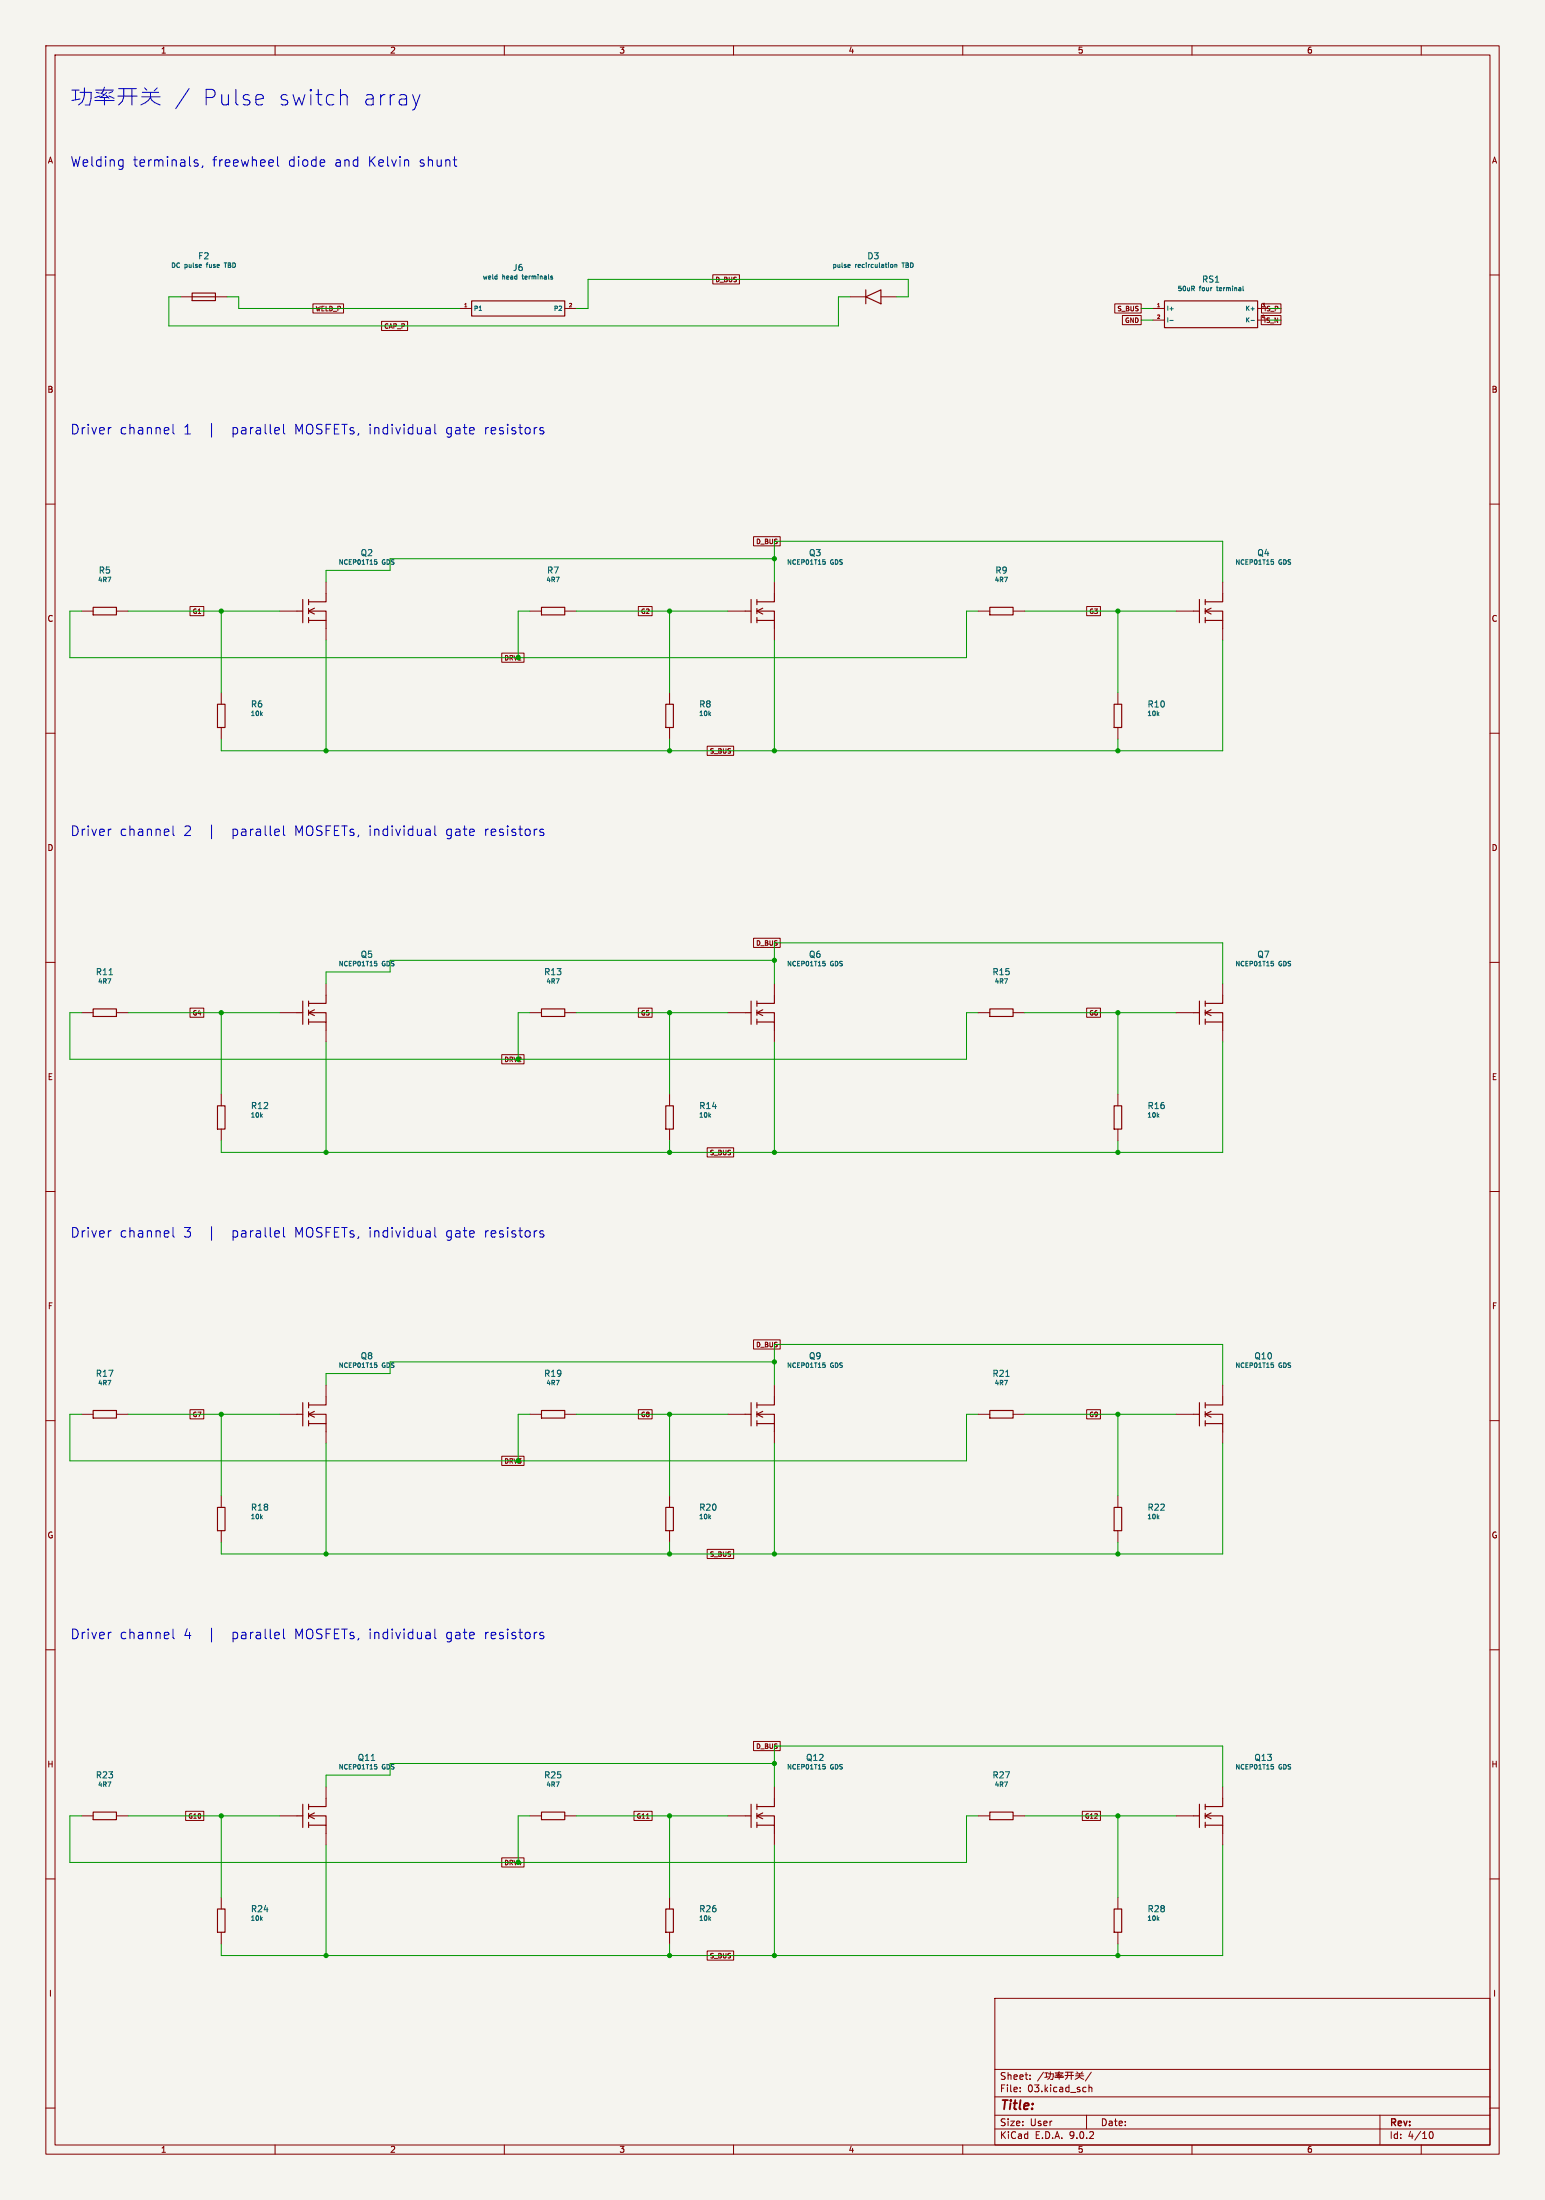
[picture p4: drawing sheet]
<svg xmlns="http://www.w3.org/2000/svg" width="337mm" height="480mm" viewBox="0 0 337 480" stroke-linecap="round" stroke-linejoin="round" font-family="sans-serif">
<path d="M0 0h337v480.1h-337z" fill="#f5f4ef" stroke="#f5f4ef" stroke-width=".22"/>
<g fill="none" stroke="#840000" stroke-width=".22">
<path d="M10 10h317v460.1h-317zM12 12h313v456.1h-313zM60 10v2M110 10v2M160 10v2M210 10v2M260 10v2M310 10v2M155.5 60h5.8v2h-5.8zM10 60h2M39.4 64.8h2.5M47 64.8h2.5"/>
<path d="M68.3 66.3h6.6v2h-6.6zM83.2 70.1h5.7v2h-5.7zM100.3 67.3h2.6M123.2 67.3h2.5M185.4 64.8h3.4M192.2 64.8h3.4M243.2 66.3h5.7v2h-5.7zM244.8 68.8h4.1v2.1h-4.1zM251.5 67.3h2.5M251.5 69.9h2.5M274.3 67.3h2.6M274.3 69.9h2.6"/>
<path d="M275.1 68.8h4.3v2.1h-4.3zM275.2 66.3h4.2v2h-4.2zM325 60h2M10 110h2M164.4 117.1h5.8v2h-5.8zM325 110h2M17.8 133.4h2.5M25.4 133.4h2.5M41.4 132.3h3v2.1h-3zM61 133.4h3.8M71.1 127v2.5M71.1 137.2v2.5"/>
<path d="M115.6 133.4h2.5M123.2 133.4h2.5M139.2 132.3h3v2.1h-3zM158.7 133.4h3.9M168.9 127v2.5M168.9 137.2v2.5M213.4 133.4h2.5M221 133.4h2.5M237 132.3h3v2.1h-3zM256.5 133.4h3.8M266.7 127v2.5M266.7 137.2v2.5"/>
<path d="M48.3 151.1v2.6M48.3 158.8v2.5M109.4 142.5h4.9v2h-4.9zM146 151.1v2.6M146 158.8v2.5M243.8 151.1v2.6M243.8 158.8v2.5M10 160h2M154.3 162.8h5.7v2h-5.7zM325 160h2M10 210h2M41.4 220h3v2h-3z"/>
<path d="M71.1 214.6v2.6M139.2 220h3v2h-3zM164.4 204.7h5.8v2h-5.8zM168.9 214.6v2.6M237 220h3v2h-3zM266.7 214.6v2.6M325 210h2M17.8 221h2.5M25.4 221h2.5M48.3 238.8v2.5M61 221h3.8M71.1 224.8v2.5"/>
<path d="M109.4 230.1h4.9v2h-4.9zM115.6 221h2.5M123.2 221h2.5M146 238.8v2.5M158.7 221h3.9M168.9 224.8v2.5M213.4 221h2.5M221 221h2.5M243.8 238.8v2.5M256.5 221h3.8M266.7 224.8v2.5M48.3 246.4v2.5"/>
<path d="M146 246.4v2.5M154.3 250.5h5.7v2h-5.7zM243.8 246.4v2.5M10 260h2M325 260h2M164.4 292.4h5.8v2h-5.8zM10 310h2M17.8 308.6h2.5M25.4 308.6h2.5M41.4 307.6h3v2h-3zM61 308.6h3.8M71.1 302.3v2.5"/>
<path d="M71.1 312.4v2.6M109.4 317.8h4.9v2h-4.9zM115.6 308.6h2.5M123.2 308.6h2.5M139.2 307.6h3v2h-3zM158.7 308.6h3.9M168.9 302.3v2.5M168.9 312.4v2.6M213.4 308.6h2.5M221 308.6h2.5M237 307.6h3v2h-3zM256.5 308.6h3.8"/>
<path d="M266.7 302.3v2.5M266.7 312.4v2.6M325 310h2M48.3 326.4v2.5M48.3 334v2.6M146 326.4v2.5M146 334v2.6M154.3 338.1h5.7v2h-5.7zM243.8 326.4v2.5M243.8 334v2.6M10 360h2M164.4 380h5.8v2h-5.8z"/>
<path d="M325 360h2M17.8 396.2h2.5M25.4 396.2h2.5M40.5 395.2h3.9v2h-3.9zM61 396.2h3.8M71.1 389.9v2.5M115.6 396.2h2.5M123.2 396.2h2.5M138.3 395.2h3.9v2h-3.9zM141 396.8h.6M158.7 396.2h3.9M168.9 389.9v2.5"/>
<path d="M213.4 396.2h2.5M221 396.2h2.5M236.1 395.2h3.9v2h-3.9zM256.5 396.2h3.8M266.7 389.9v2.5M10 410h2M48.3 414v2.6M71.1 400.1v2.5M109.4 405.4h4.9v2h-4.9zM146 414v2.6M168.9 400.1v2.5M243.8 414v2.6"/>
<path d="M266.7 400.1v2.5M325 410h2M48.3 421.6v2.6M146 421.6v2.6M154.3 425.7h5.7v2h-5.7zM217 436.1h108v32h-108zM243.8 421.6v2.6M217 457.6h108M217 451.6h108M222.5 456.3v.1M222.5 455.5v.2M224.7 453.6v.1"/>
<path d="M224.7 452.8v.2M227.6 452.2l-1.3 1.9M227.9 452.3h.7M228.2 452.3v.9M228.7 453.2l-.8 .1M228.7 452.5h1l-.1 1.2h-.4M229.1 452.1a1.56 1.56 0 0 1-.6 1.6M230.1 453.3h1.9M230.2 452.3h1.7M230.2 452.5l.3 .1M230.6 452.9l-.5 .1M230.7 452.6l.3 .1"/>
<path d="M231 453.1v.6M231 452l-.3 .6M231.2 452.8l.3 .3M231.2 452.5l-.6 .5h.8M231.5 452.9l.5 .2M231.8 452.5l-.3 .1M232.3 452.9h1.9M232.4 452.2h1.7M232.9 452.2v.8l-.2 .4-.3 .3M233.7 452.2v1.5M234.6 453h1.8M234.7 452.5h1.5"/>
<path d="M234.9 452.1l.2 .2M235.5 453l.1 .3 .8 .4M235.5 452.5v.5M235.5 453l-1 .7M236.1 452.1l-.3 .3M236.7 455.4l.2 .1M236.9 456.4h-.2M237.5 454.9v1.5M237.5 455.6l.2-.2 .4 .1 .1 .9M238 452.2l-1.3 1.9M10 460h2M60 468.1v2"/>
<path d="M110 468.1v2M160 468.1v2M210 468.1v2M217 464.6h108M217 461.6h108M237 461.6v3M260 468.1v2M301 461.6v6.5M310 468.1v2M311.7 465.7l.4-.6a.8 .8 0 0 1 .5 .8 .8 .8 0 0 1-.5 .7l-.4-.5M325 460h2"/>
</g>
<g fill="none" stroke="#840000" stroke-width=".25">
<path d="M41.9 63.9h5.1v1.7h-5.1zM41.9 64.8h5.1M102.9 65.7h20.3v3.3h-20.3zM188.8 64.8l3.4-1.6v3.1zM188.8 63.2v3.1M254 65.7h20.3v5.8h-20.3zM20.3 132.5h5.1v1.7h-5.1zM64.8 133.4h1.2M66 130.8v5.1M67.3 135.4h3.8v1.8M67.3 133.4h3.8v2M67.3 130.8v1.2"/>
<path d="M67.3 132.8v1.1M67.3 134.7v1.2M68.6 132.7l-1.3 .7 1.3 .6M71.1 129.5v1.8h-3.8M118.1 132.5h5.1v1.7h-5.1zM162.6 133.4h1.2M163.8 130.8v5.1M165.1 135.4h3.8v1.8M165.1 133.4h3.8v2M165.1 130.8v1.2M165.1 132.8v1.1M165.1 134.7v1.2"/>
<path d="M166.4 132.7l-1.3 .7 1.3 .6M168.9 129.5v1.8h-3.8M215.9 132.5h5.1v1.7h-5.1zM260.3 133.4h1.3M261.6 130.8v5.1M262.9 135.4h3.8v1.8M262.9 133.4h3.8v2M262.9 130.8v1.2M262.9 132.8v1.1M262.9 134.7v1.2M264.2 132.7l-1.3 .7 1.3 .6M266.7 129.5v1.8h-3.8"/>
<path d="M47.4 153.7h1.7v5.1h-1.7zM145.2 153.7h1.7v5.1h-1.7zM243 153.7h1.7v5.1h-1.7zM66 218.4v5.1M67.3 218.4v1.2M71.1 217.2v1.7h-3.8M163.8 218.4v5.1M165.1 218.4v1.2M168.9 217.2v1.7h-3.8M261.6 218.4v5.1M262.9 218.4v1.2M266.7 217.2v1.7h-3.8"/>
<path d="M20.3 220.2h5.1v1.6h-5.1zM64.8 221h1.2M67.3 223h3.8v1.8M67.3 221h3.8v2M67.3 220.4v1.2M67.3 222.4v1.1M68.6 220.3l-1.3 .7 1.3 .6M118.1 220.2h5.1v1.6h-5.1zM162.6 221h1.2M165.1 223h3.8v1.8M165.1 221h3.8v2M165.1 220.4v1.2"/>
<path d="M165.1 222.4v1.1M166.4 220.3l-1.3 .7 1.3 .6M215.9 220.2h5.1v1.6h-5.1zM260.3 221h1.3M262.9 223h3.8v1.8M262.9 221h3.8v2M262.9 220.4v1.2M262.9 222.4v1.1M264.2 220.3l-1.3 .7 1.3 .6M47.4 241.3h1.7v5.1h-1.7zM145.2 241.3h1.7v5.1h-1.7zM243 241.3h1.7v5.1h-1.7z"/>
<path d="M20.3 307.8h5.1v1.6h-5.1zM64.8 308.6h1.2M66 306.1v5.1M67.3 310.6h3.8v1.8M67.3 308.6h3.8v2M67.3 306.1v1.1M67.3 308v1.2M67.3 310v1.2M68.6 308l-1.3 .6 1.3 .6M71.1 304.8v1.8h-3.8M118.1 307.8h5.1v1.6h-5.1zM162.6 308.6h1.2"/>
<path d="M163.8 306.1v5.1M165.1 310.6h3.8v1.8M165.1 308.6h3.8v2M165.1 306.1v1.1M165.1 308v1.2M165.1 310v1.2M166.4 308l-1.3 .6 1.3 .6M168.9 304.8v1.8h-3.8M215.9 307.8h5.1v1.6h-5.1zM260.3 308.6h1.3M261.6 306.1v5.1M262.9 310.6h3.8v1.8"/>
<path d="M262.9 308.6h3.8v2M262.9 306.1v1.1M262.9 308v1.2M262.9 310v1.2M264.2 308l-1.3 .6 1.3 .6M266.7 304.8v1.8h-3.8M47.4 328.9h1.7v5.1h-1.7zM145.2 328.9h1.7v5.1h-1.7zM243 328.9h1.7v5.1h-1.7zM20.3 395.4h5.1v1.7h-5.1zM64.8 396.2h1.2M66 393.7v5.1"/>
<path d="M67.3 398.3h3.8v1.8M67.3 396.2h3.8v2.1M67.3 393.7v1.1M67.3 395.7v1.1M67.3 397.6v1.2M68.6 395.6l-1.3 .6 1.3 .7M71.1 392.4v1.8h-3.8M118.1 395.4h5.1v1.7h-5.1zM162.6 396.2h1.2M163.8 393.7v5.1M165.1 398.3h3.8v1.8M165.1 396.2h3.8v2.1"/>
<path d="M165.1 393.7v1.1M165.1 395.7v1.1M165.1 397.6v1.2M166.4 395.6l-1.3 .6 1.3 .7M168.9 392.4v1.8h-3.8M215.9 395.4h5.1v1.7h-5.1zM260.3 396.2h1.3M261.6 393.7v5.1M262.9 398.3h3.8v1.8M262.9 396.2h3.8v2.1M262.9 393.7v1.1M262.9 395.7v1.1"/>
<path d="M262.9 397.6v1.2M264.2 395.6l-1.3 .6 1.3 .7M266.7 392.4v1.8h-3.8M47.4 416.6h1.7v5h-1.7zM145.2 416.6h1.7v5h-1.7zM243 416.6h1.7v5h-1.7z"/>
</g>
<g fill="none" stroke="#006464" stroke-width=".22">
<path d="M48.9 57.4h.5M185.1 57.7h.3v.2l-.4 .1M185.4 58.3l-.3 .1M194.3 57.7h.3l.2 .2-.1 .4h-.4M195.2 57.8l.4-.1v.7M195.2 57.7v.7M120.2 60.5l.4 .3-.5 .1M120.2 60.3h.3M254.7 69.3v1M255.2 69.9h.7M271.1 62.4v.9l.2 .1M272.9 69.9h.7"/>
<path d="M272.9 67.4h.7M81.7 122.1h.5M81.8 122.5l.4 .2-.1 .4h-.3M179.5 122.1h.5M179.6 122.5l.4 .2-.1 .4h-.3M277.3 122.1h.5M277.4 122.5l.4 .2-.1 .4h-.3M23.8 212.7h.8M81.7 209.8h.5M81.8 210.1l.4 .2-.1 .4-.3 .1M179.5 209.8h.5M179.6 210.1l.4 .2-.1 .4-.3 .1"/>
<path d="M277.3 209.8h.5M277.4 210.1l.4 .2-.1 .4-.3 .1M81.7 297.4h.5M81.8 297.8l.4 .2-.1 .3-.3 .1M179.5 297.4h.5M179.6 297.8l.4 .2-.1 .3-.3 .1M277.3 297.4h.5M277.4 297.8l.4 .2-.1 .3-.3 .1M219.4 300.3h.7M81.7 385h.5M81.8 385.4l.4 .2-.1 .4h-.3M179.5 385h.5"/>
<path d="M179.6 385.4l.4 .2-.1 .4h-.3M277.3 385h.5M277.4 385.4l.4 .2-.1 .4h-.3"/>
</g>
<g fill="none" stroke="#009600" stroke-width=".22">
<path d="M39.4 64.8h-2.6v6.3h146.1v-6.3h2.5M49.5 64.8h2.6v2.5h48.2M195.6 64.8h2.5v-3.8h-69.8v6.3h-2.6M248.9 67.3h2.6M248.9 69.9h2.6M276.9 67.3h2.5M276.9 69.9h2.5M17.8 133.4h-2.6v10.1h195.6v-10.1h2.6M27.9 133.4h33.1M48.3 133.4v17.7M71.1 139.7v24.1M115.6 133.4h-2.6v10.1"/>
<path d="M125.7 133.4h33M146 133.4v17.7M168.9 121.9h-83.8v2.6h-14v2.5M168.9 127v-8.9h97.8v8.9M168.9 139.7v24.1M223.5 133.4h33M243.8 133.4v17.7M266.7 139.7v24.1h-218.4v-2.5M146 161.3v2.5M243.8 161.3v2.5M168.9 209.6h-83.8v2.5h-14v2.5M168.9 214.6v-8.9h97.8v8.9"/>
<path d="M17.8 221h-2.6v10.1h195.6v-10.1h2.6M27.9 221h33.1M48.3 221v17.8M71.1 227.3v24.2M115.6 221h-2.6v10.1M125.7 221h33M146 221v17.8M168.9 227.3v24.2M223.5 221h33M243.8 221v17.8M266.7 227.3v24.2h-218.4v-2.6M146 248.9v2.6"/>
<path d="M243.8 248.9v2.6M168.9 297.2h-83.8v2.5h-14v2.6M17.8 308.6h-2.6v10.2h195.6v-10.2h2.6M27.9 308.6h33.1M48.3 308.6v17.8M71.1 315v24.1M115.6 308.6h-2.6v10.2M125.7 308.6h33M146 308.6v17.8M168.9 302.3v-8.9h97.8v8.9M168.9 315v24.1M223.5 308.6h33"/>
<path d="M243.8 308.6v17.8M266.7 315v24.1h-218.4v-2.5M146 336.6v2.5M243.8 336.6v2.5M17.8 396.2h-2.6v10.2h195.6v-10.2h2.6M27.9 396.2h33.1M48.3 396.2v17.8M115.6 396.2h-2.6v10.2M125.7 396.2h33M146 396.2v17.8M168.9 384.8h-83.8v2.6h-14v2.5M168.9 389.9v-8.9h97.8v8.9"/>
<path d="M223.5 396.2h33M243.8 396.2v17.8M71.1 402.6v24.1M168.9 402.6v24.1M266.7 402.6v24.1h-218.4v-2.5M146 424.2v2.5M243.8 424.2v2.5"/>
</g>
<g fill="none" stroke="#0000c2" stroke-width=".22">
<path d="M15.7 19.7h1.6M16.5 19.7v2.1M18.4 19.2l-.1 2.2-.4 .9-.8 .6M20.8 19.7h3.9M22.8 19l-.3 1-.4 .3M24.6 20l-.8 .3M25.9 19.3h3.8M27 19.3v1.8l-.3 1-.8 .8M28.8 19.3v3.6M31.5 19.2l.5 .5M34.3 19.2l-.7 .6M41.2 19.3l-2.9 4.4"/>
<path d="M51.4 19.5v2.9l.2 .3 .3 .2M17.4 21.6l-1.7 .3M17.4 20.2h2.5v1.2l-.4 1.5h-.9M20.7 21.9h4.2M21 20.2l.7 .1M21.8 21l-1.1 .3M22 20.3l.6 .3M22.8 21.4v1.5M23.1 20.8l.7 .6M23.3 20.2l-.7 .6-.8 .5h1.8M23.8 21l1.1 .4M25.7 21h4.2"/>
<path d="M26.6 34.9l.2 .1M26.8 34.9v1.7l-.2 .3M26.8 36.2l-.2 .1M30.9 21.1h4M31 20.2h3.6M32.8 21.3l.3 .6 .7 .5 1.1 .5M32.8 20.2v1.1M32.8 21.3l-.5 .6-1.6 1M43.1 35l-.5-.1-.3 .3 .1 .3 .7 .2v.5h-.8M44.2 36.2l-.2 .4M45 21.3h1.3a.92 .92 0 0 0 .6-.9 .92 .92 0 0 0-.6-.9h-1.3v3.4M48.4 20.6v1.8l.1 .3a.92 .92 0 0 0 1.3-.1"/>
<path d="M49.8 20.6v2.3M54.4 20.8l-.9-.2-.3 .2-.1 .3 .1 .5 1.2 .3 .1 .4-.1 .4-.4 .2-.9-.2M55.8 21.8l1.6-.4-.1-.6-1-.2-.3 .2-.2 .3v1.3l.2 .3 .3 .2 1-.2M60.5 34.2v1.8l.3 .3M70.7 35l.1 .4-1 .2M74.3 21a.84 .84 0 0 1 1.4 .1v1.8M88.8 34.9l.3 .3v1.1M90 20.6l.8 2.3M90.8 22.9l-.3 .8M91.6 20.6l-.8 2.3M98.8 34.9h.8M99.4 36.3h.2"/>
<path d="M24 93.3h.2M37.7 92.6v1.8l.3 .3M46.1 92.4v3M60.6 93.3l.2 .1 .1 .4-1 .2M60.8 94.6l-.2 .1M61.8 92.6v1.8l.3 .3M93.1 93.3h.4l.3 .3v1.1M93.8 94.6l-.7 .1M93.8 93.8l-.7 .1M94.8 92.6v1.8l.3 .3M118.5 93.4l-.5-.1-.3 .3 .1 .3 .7 .2v.5h-.8M24 180.9h.2"/>
<path d="M37.7 180.2v1.8l.3 .3M46.1 180v3M60.6 180.9l.2 .1 .1 .4-1 .2M60.8 182.2l-.2 .1M61.8 180.2v1.8l.3 .3M93.1 180.9h.4l.3 .3v1.1M93.8 182.2l-.7 .1M93.8 181.4l-.7 .1M94.8 180.2v1.8l.3 .3M118.5 181l-.5-.1-.3 .3 .1 .3 .7 .2v.5h-.8M24 268.6h.2M37.7 267.9v1.8l.3 .3"/>
<path d="M46.1 267.7v3M60.6 268.6l.2 .1 .1 .4-1 .2M60.8 269.9l-.2 .1M61.8 267.9v1.8l.3 .3M93.1 268.6h.4l.3 .3v1.1M93.8 269.9l-.7 .1M93.8 269.1l-.7 .1M94.8 267.9v1.8l.3 .3M118.5 268.7l-.5-.1-.3 .3 .1 .3 .7 .2v.5h-.8M24 356.2h.2M37.7 355.5v1.8l.3 .3M46.1 355.3v3"/>
<path d="M60.6 356.2l.2 .1 .1 .4-1 .2M60.8 357.5l-.2 .1M61.8 355.5v1.8l.3 .3M93.1 356.2h.4l.3 .3v1.1M93.8 357.5l-.7 .1M93.8 356.7l-.7 .1M94.8 355.5v1.8l.3 .3M118.5 356.3l-.5-.1-.3 .3 .1 .3 .7 .2v.5h-.8"/>
</g>
<g fill="#009600" stroke="#009600" stroke-width=".22">
<circle cx="168.9" cy="121.9" r=".46"/>
<circle cx="146" cy="133.4" r=".46"/>
<circle cx="243.8" cy="163.8" r=".46"/>
<circle cx="243.8" cy="133.4" r=".46"/>
<circle cx="168.9" cy="163.8" r=".46"/>
<circle cx="146" cy="163.8" r=".46"/>
<circle cx="243.8" cy="221" r=".46"/>
<circle cx="48.3" cy="133.4" r=".46"/>
<circle cx="71.1" cy="163.8" r=".46"/>
<circle cx="146" cy="221" r=".46"/>
<circle cx="168.9" cy="209.6" r=".46"/>
<circle cx="146" cy="339.1" r=".46"/>
<circle cx="168.9" cy="339.1" r=".46"/>
<circle cx="168.9" cy="251.5" r=".46"/>
<circle cx="146" cy="251.5" r=".46"/>
<circle cx="168.9" cy="297.2" r=".46"/>
<circle cx="243.8" cy="251.5" r=".46"/>
<circle cx="243.8" cy="308.6" r=".46"/>
<circle cx="48.3" cy="221" r=".46"/>
<circle cx="71.1" cy="251.5" r=".46"/>
<circle cx="48.3" cy="308.6" r=".46"/>
<circle cx="71.1" cy="339.1" r=".46"/>
<circle cx="48.3" cy="396.2" r=".46"/>
<circle cx="71.1" cy="426.7" r=".46"/>
<circle cx="146" cy="308.6" r=".46"/>
<circle cx="168.9" cy="426.7" r=".46"/>
<circle cx="146" cy="426.7" r=".46"/>
<circle cx="168.9" cy="384.8" r=".46"/>
<circle cx="146" cy="396.2" r=".46"/>
<circle cx="243.8" cy="339.1" r=".46"/>
<circle cx="243.8" cy="396.2" r=".46"/>
<circle cx="243.8" cy="426.7" r=".46"/>
</g>
<g font-size="4.7" fill="#0000c2">
<text x="59.9" y="23.3">switch</text>
<text x="78.1" y="23.3">array</text>
</g>
<g font-size="2.9" fill="#0000c2">
<text x="15.2" y="36.6">Welding</text>
<text x="28.9" y="36.6">terminals,</text>
<text x="46.2" y="36.6">freewheel</text>
<text x="62.8" y="36.6">diode</text>
<text x="72.9" y="36.6">and</text>
<text x="80.2" y="36.6">Kelvin</text>
<text x="91.4" y="36.6">shunt</text>
<text x="15.2" y="95">Driver</text>
<text x="26" y="95">channel</text>
<text x="39.9" y="95">1</text>
<text x="50.5" y="95">parallel</text>
<text x="64.2" y="95">MOSFETs, individual</text>
<text x="97.3" y="95">gate</text>
<text x="105.7" y="95">resistors</text>
<text x="15.2" y="182.6">Driver</text>
<text x="26" y="182.6">channel</text>
<text x="39.9" y="182.6">2</text>
<text x="50.5" y="182.6">parallel</text>
<text x="64.2" y="182.6">MOSFETs, individual</text>
<text x="97.3" y="182.6">gate</text>
<text x="105.7" y="182.6">resistors</text>
<text x="15.2" y="270.3">Driver</text>
<text x="26" y="270.3">channel</text>
<text x="39.9" y="270.3">3</text>
<text x="50.5" y="270.3">parallel</text>
<text x="64.2" y="270.3">MOSFETs, individual</text>
<text x="97.3" y="270.3">gate</text>
<text x="105.7" y="270.3">resistors</text>
<text x="15.2" y="357.9">Driver</text>
<text x="26" y="357.9">channel</text>
<text x="39.9" y="357.9">4</text>
<text x="50.5" y="357.9">parallel</text>
<text x="64.2" y="357.9">MOSFETs, individual</text>
<text x="97.3" y="357.9">gate</text>
<text x="105.7" y="357.9">resistors</text>
</g>
<text font-size="2.8" fill="#840000" x="218" y="461">Title:</text>
<g font-size="2.1" fill="#840000">
<text x="218" y="454">Sheet:</text>
<text x="218" y="456.7">File:</text>
<text x="224.1" y="456.7">03.kicad_sch</text>
<text x="218" y="466.9">KiCad</text>
<text x="218" y="464.1">Size:</text>
<text x="224.7" y="464.1">User</text>
<text x="225.7" y="466.9">E.D.A.</text>
<text x="233.3" y="466.9">9.0.2</text>
<text x="240" y="464.1">Date:</text>
<text x="303" y="464.4">Rev:</text>
<text x="303" y="466.9">Id:</text>
<text x="307.1" y="466.9">4/10</text>
</g>
<g font-size="1.9" fill="#006464">
<text x="43.1" y="56.8">F2</text>
<text x="111.8" y="59.3">J6</text>
<text x="189.1" y="56.8">D3</text>
<text x="262.1" y="61.9">RS1</text>
<text x="21.4" y="125.4">R5</text>
<text x="78.6" y="121.6">Q2</text>
<text x="119.2" y="125.4">R7</text>
<text x="176.4" y="121.6">Q3</text>
<text x="217" y="125.4">R9</text>
<text x="274.1" y="121.6">Q4</text>
<text x="54.6" y="154.6">R6</text>
<text x="152.4" y="154.6">R8</text>
<text x="250.2" y="154.6">R10</text>
<text x="78.6" y="209.2">Q5</text>
<text x="176.4" y="209.2">Q6</text>
<text x="274.1" y="209.2">Q7</text>
<text x="20.8" y="213">R11</text>
<text x="118.6" y="213">R13</text>
<text x="216.4" y="213">R15</text>
<text x="54.6" y="242.2">R12</text>
<text x="152.4" y="242.2">R14</text>
<text x="250.2" y="242.2">R16</text>
<text x="78.6" y="296.8">Q8</text>
<text x="176.4" y="296.8">Q9</text>
<text x="273.5" y="296.8">Q10</text>
<text x="20.8" y="300.6">R17</text>
<text x="118.6" y="300.6">R19</text>
<text x="216.4" y="300.6">R21</text>
<text x="54.6" y="329.8">R18</text>
<text x="152.4" y="329.8">R20</text>
<text x="250.2" y="329.8">R22</text>
<text x="20.8" y="388.3">R23</text>
<text x="77.9" y="384.4">Q11</text>
<text x="118.6" y="388.3">R25</text>
<text x="175.7" y="384.4">Q12</text>
<text x="216.4" y="388.3">R27</text>
<text x="273.5" y="384.4">Q13</text>
<text x="54.6" y="417.5">R24</text>
<text x="152.4" y="417.5">R26</text>
<text x="250.2" y="417.5">R28</text>
</g>
<g font-size="1.8" fill="#840000">
<text x="35" y="11.9">1</text>
<text x="85" y="11.9">2</text>
<text x="135" y="11.9">3</text>
<text x="185" y="11.9">4</text>
<text x="235" y="11.9">5</text>
<text x="285" y="11.9">6</text>
<text x="10.3" y="35.9">A</text>
<text x="325.3" y="35.9">A</text>
<text x="10.3" y="85.9">B</text>
<text x="325.3" y="85.9">B</text>
<text x="10.3" y="135.9">C</text>
<text x="325.3" y="135.9">C</text>
<text x="10.3" y="185.9">D</text>
<text x="325.3" y="185.9">D</text>
<text x="10.3" y="235.9">E</text>
<text x="325.3" y="235.9">E</text>
<text x="10.3" y="285.9">F</text>
<text x="325.3" y="285.9">F</text>
<text x="10.3" y="335.9">G</text>
<text x="325.3" y="335.9">G</text>
<text x="10.2" y="385.9">H</text>
<text x="325.2" y="385.9">H</text>
<text x="10.6" y="435.9">I</text>
<text x="325.6" y="435.9">I</text>
<text x="35" y="469.9">1</text>
<text x="85" y="469.9">2</text>
<text x="135" y="469.9">3</text>
<text x="185" y="469.9">4</text>
<text x="235" y="469.9">5</text>
<text x="285" y="469.9">6</text>
</g>
<g font-size="1.4" fill="#006464">
<text x="37.2" y="58.6">DC</text>
<text x="40.2" y="58.6">pulse</text>
<text x="45.3" y="58.6">fuse</text>
<text x="49.4" y="58.6">TBD</text>
<text x="181.5" y="58.6">pulse</text>
<text x="186.5" y="58.6">recirculation</text>
<text x="197" y="58.6">TBD</text>
<text x="105.2" y="61.2">weld</text>
<text x="109.5" y="61.2">head</text>
<text x="114.1" y="61.2">terminals</text>
<text x="256.8" y="63.7">50uR</text>
<text x="261.6" y="63.7">four</text>
<text x="265.6" y="63.7">terminal</text>
<text x="73.8" y="123.4">NCEP01T15</text>
<text x="83.3" y="123.4">GDS</text>
<text x="171.6" y="123.4">NCEP01T15</text>
<text x="181.1" y="123.4">GDS</text>
<text x="269.3" y="123.4">NCEP01T15</text>
<text x="278.9" y="123.4">GDS</text>
<text x="21.3" y="127.2">4R7</text>
<text x="119.1" y="127.2">4R7</text>
<text x="216.9" y="127.2">4R7</text>
<text x="54.6" y="156.4">10k</text>
<text x="152.4" y="156.4">10k</text>
<text x="250.1" y="156.4">10k</text>
<text x="21.3" y="214.9">4R7</text>
<text x="73.8" y="211">NCEP01T15</text>
<text x="83.3" y="211">GDS</text>
<text x="119.1" y="214.9">4R7</text>
<text x="171.6" y="211">NCEP01T15</text>
<text x="181.1" y="211">GDS</text>
<text x="216.9" y="214.9">4R7</text>
<text x="269.3" y="211">NCEP01T15</text>
<text x="278.9" y="211">GDS</text>
<text x="54.6" y="244.1">10k</text>
<text x="152.4" y="244.1">10k</text>
<text x="250.1" y="244.1">10k</text>
<text x="73.8" y="298.7">NCEP01T15</text>
<text x="83.3" y="298.7">GDS</text>
<text x="171.6" y="298.7">NCEP01T15</text>
<text x="181.1" y="298.7">GDS</text>
<text x="269.3" y="298.7">NCEP01T15</text>
<text x="278.9" y="298.7">GDS</text>
<text x="21.3" y="302.5">4R7</text>
<text x="119.1" y="302.5">4R7</text>
<text x="216.9" y="302.5">4R7</text>
<text x="54.6" y="331.7">10k</text>
<text x="152.4" y="331.7">10k</text>
<text x="250.1" y="331.7">10k</text>
<text x="73.8" y="386.3">NCEP01T15</text>
<text x="83.3" y="386.3">GDS</text>
<text x="171.6" y="386.3">NCEP01T15</text>
<text x="181.1" y="386.3">GDS</text>
<text x="269.3" y="386.3">NCEP01T15</text>
<text x="278.9" y="386.3">GDS</text>
<text x="21.3" y="390.1">4R7</text>
<text x="119.1" y="390.1">4R7</text>
<text x="216.9" y="390.1">4R7</text>
<text x="54.6" y="419.3">10k</text>
<text x="152.4" y="419.3">10k</text>
<text x="250.1" y="419.3">10k</text>
</g>
<g font-size="1.4" fill="#840000">
<text x="155.9" y="61.8">D_BUS</text>
<text x="68.7" y="68.1">WELD_P</text>
<text x="83.6" y="71.9">CAP_P</text>
<text x="243.6" y="68.1">S_BUS</text>
<text x="245.2" y="70.6">GND</text>
<text x="275.5" y="70.6">IS_N</text>
<text x="275.6" y="68.1">IS_P</text>
<text x="164.8" y="118.9">D_BUS</text>
<text x="41.9" y="134.1">G1</text>
<text x="139.7" y="134.1">G2</text>
<text x="237.4" y="134.1">G3</text>
<text x="154.7" y="164.6">S_BUS</text>
<text x="164.8" y="206.5">D_BUS</text>
<text x="41.9" y="221.8">G4</text>
<text x="139.7" y="221.8">G5</text>
<text x="237.4" y="221.8">G6</text>
<text x="154.7" y="252.3">S_BUS</text>
<text x="164.8" y="294.2">D_BUS</text>
<text x="41.9" y="309.4">G7</text>
<text x="139.7" y="309.4">G8</text>
<text x="237.4" y="309.4">G9</text>
<text x="154.7" y="339.9">S_BUS</text>
<text x="164.8" y="381.8">D_BUS</text>
<text x="40.9" y="397">G10</text>
<text x="138.7" y="397">G11</text>
<text x="236.5" y="397">G12</text>
<text x="154.7" y="427.5">S_BUS</text>
</g>
<g font-size="1.4" fill="#009600">
<text x="109.9" y="144.3">DRV1</text>
<text x="109.9" y="231.9">DRV2</text>
<text x="109.9" y="319.6">DRV3</text>
<text x="109.9" y="407.2">DRV4</text>
</g>
<g font-size="1.3" fill="#006464">
<text x="103.3" y="68">P1</text>
<text x="120.7" y="68">P2</text>
<text x="254.4" y="68">I+</text>
<text x="271.5" y="68">K+</text>
<text x="271.5" y="70.6">K-</text>
</g>
<g font-size="1.1" fill="#a90000">
<text x="101.1" y="67.1">1</text>
<text x="123.9" y="67.1">2</text>
<text x="252.2" y="67.1">1</text>
<text x="252.2" y="69.6">2</text>
<text x="275.1" y="67.1">3</text>
<text x="275.1" y="69.6">4</text>
</g>
</svg>
